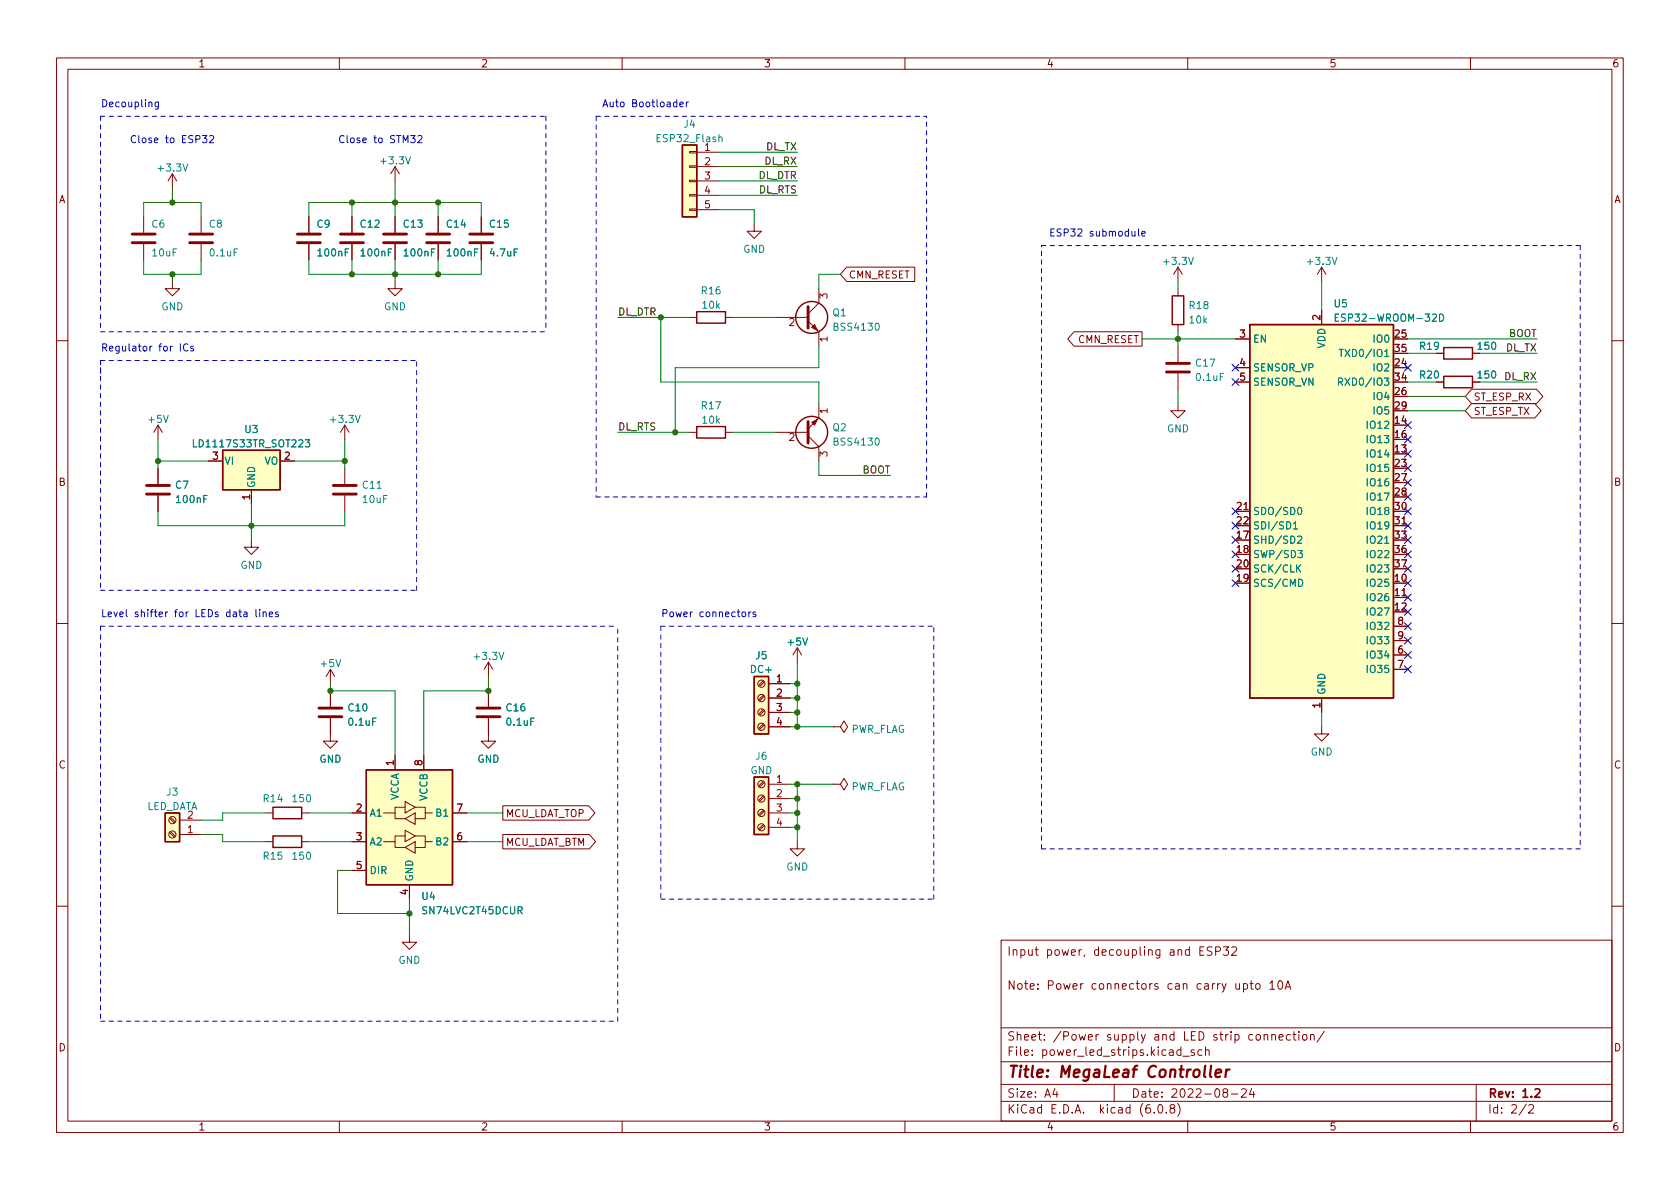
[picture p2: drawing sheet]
<svg xmlns="http://www.w3.org/2000/svg" width="297mm" height="210mm" viewBox="0 0 297 210" stroke-linecap="round" stroke-linejoin="round" font-family="sans-serif">
<g fill="none" stroke="#840000" stroke-width=".18">
<path d="M10 10.2h277v190.1h-277zM12 12.2h273v186.1h-273zM60 10.2v2M110 10.2v2M160 10.2v2M210 10.2v2M260 10.2v2M25.4 38.3v2.8M30.5 30.7l-.8 1.3M30.5 30.7v2.6M30.5 30.7l.7 1.3M35.6 38.3v2.8"/>
<path d="M54.6 38.3v2.8M62.2 38.3v2.8M69.8 29.5l-.7 1.2M69.8 29.5v2.5M69.8 38.3v2.8M69.8 29.5l.8 1.2M77.5 38.3v2.8M85.1 38.3v2.8M121.9 37h1.3v.2h-1.3zM121.9 34.4h1.3v.3h-1.3zM121.9 31.9h1.3v.2h-1.3zM121.9 29.3h1.3v.3h-1.3z"/>
<path d="M121.9 26.8h1.3v.2h-1.3zM123.2 26.9h3.8M123.2 29.5h3.8M123.2 32h3.8M123.2 34.5h3.8M123.2 37.1h3.8M133.3 39.6v1.3h1.3l-1.3 1.3-1.2-1.3h1.2M25.4 43.2v2.8M30.5 49.8v1.2h1.2l-1.2 1.3-1.3-1.3h1.3M35.6 43.2v2.8M54.6 43.2v2.8M62.2 43.2v2.8"/>
<path d="M69.8 49.8v1.2h1.3l-1.3 1.3-1.2-1.3h1.2M69.8 43.2v2.8M77.5 43.2v2.8M85.1 43.2v2.8M121.9 56.1h1.3M128.3 56.1h1.2M137.2 56.1h5.7M142.9 56.8l1.9 1.9v2.5M144.8 51v2.6l-1.9 1.9M149.7 47.2h12v2.6h-12l-1.1-1.3zM189.9 58.7h12v2.5h-12l-1.1-1.3zM208.3 47.2v2.6"/>
<path d="M208.3 51v1.3M208.3 57.4v1.3M208.3 47.2l-.8 1.3M208.3 47.2l.7 1.3M218.4 59.9h2.6M233.7 47.2l-.8 1.3M233.7 47.2v2.6M233.7 54.9v2.5M233.7 47.2l.7 1.3M10 60.2h2M27.9 75.2v2.5M27.9 75.2l-.7 1.2"/>
<path d="M27.9 75.2l.8 1.2M61 75.2l-.8 1.2M61 75.2v2.5M61 75.2l.7 1.2M121.9 76.4h1.3M128.3 76.4h1.2M137.2 76.4h5.7M142.9 77.1l1.9 1.9v2.5M144.8 71.4v2.5l-1.9 1.9M208.3 71.4v1.2h1.2l-1.2 1.3-1.3-1.3h1.3M208.3 61.2v2.8M208.3 66v2.8"/>
<path d="M218.4 67.6h2.6M218.4 65h2.6M254 62.5h1.3M254 67.6h1.3M260.2 68.8h11.5l1.1 1.3-1.1 1.3h-11.5l-1.1-1.3zM260.2 71.4h11.2l1.1 1.2-1.1 1.3h-11.2l-1.1-1.3zM260.3 62.5h1.3M260.3 67.6h1.3M285 60.2h2M27.9 82.8v2.8M27.9 87.6v2.8M36.8 81.5h2.6"/>
<path d="M44.4 95.5v1.3h1.3l-1.3 1.2-1.2-1.2h1.2M44.4 86.6v2.5M49.5 81.5h2.6M61 82.8v2.8M61 87.6v2.8M218.4 90.4h2.6M246.4 93h2.5M10 110.2h2M58.4 118.4l-.7 1.2M58.4 118.4v2.5M58.4 118.4l.8 1.2M86.4 117.1l-.8 1.3"/>
<path d="M86.4 117.1v2.5M86.4 117.1l.7 1.3M141 114.5l-.8 1.3M141 114.5v2.6M141 114.5l.7 1.3M246.4 105.7h2.5M246.4 115.8h2.5M246.4 118.4h2.5M246.4 110.7h2.5M246.4 113.3h2.5M285 110.2h2M58.4 127v4.1h1.3l-1.3 1.2-1.3-1.2h1.3"/>
<path d="M58.4 122.2v2.8M69.8 133.6v2.5M74.9 133.6v2.5M86.4 127v4.1h1.2l-1.2 1.2-1.3-1.2h1.3M86.4 122.2v2.8M135 128l-.9 .8M135 125.5l-.9 .8M135 122.9l-.9 .9M135 120.4l-.9 .8M135 138.2l-.9 .8M135.2 128.2l-.9 .8M135.2 125.6l-.9 .9"/>
<path d="M135.2 123.1l-.9 .8M135.2 120.6l-.9 .8M135.2 138.3l-.9 .9M135.9 120.9h3.8M135.9 123.4h3.8M135.9 126h3.8M135.9 128.5h3.8M135.9 138.7h3.8M147.3 138.7h1.3l.6-1 .7 1-.7 1-.6-1M147.3 138.7h.1M147.3 128.5h1.3l.6-1 .7 1-.7 1-.6-1M147.3 128.5h.1"/>
<path d="M233.7 128.5v1.3h1.2l-1.2 1.3-1.3-1.3h1.3M233.7 123.4v2.6M30 144.7l.8 .8M30 147.2l.8 .9M30.1 144.5l.9 .9M30.1 147.1l.9 .8M31.7 147.6h3.9M31.7 145h3.9M47 143.8h1.3M47 148.8h1.3M53.3 143.8h1.3M53.3 148.8h1.3"/>
<path d="M62.2 143.8h2.6M62.2 148.8h2.6M62.2 153.9h2.6M67.8 143.8h2v1h1.8M67.8 148.8h2v1.1h1.8M71.6 142.7h-1.8v1.1M71.6 141.7l1.8 1-1.8 1.1zM71.6 144.8l1.8-1v2zM71.6 147.8h-1.8v1M71.6 146.8l1.8 1-1.8 1zM71.6 149.9l1.8-1.1v2.1zM72.4 156.5v2.5"/>
<path d="M73.4 142.7h1.8v1.1h1.3M73.4 147.8h1.8v1h1.3M75.2 143.8v1h-1.8M75.2 148.8v1.1h-1.8M80 143.8h2.5M80 148.8h2.5M88.9 147.6h15.3l1.1 1.2-1.1 1.3h-15.3zM88.9 142.5h15.2l1.1 1.3-1.1 1.2h-15.2zM135 145.8l-.9 .8M135 143.3l-.9 .8M135 140.7l-.9 .8M135.2 146l-.9 .8"/>
<path d="M135.2 143.4l-.9 .9M135.2 140.9l-.9 .8M135.9 141.2h3.8M135.9 143.8h3.8M135.9 146.3h3.8M141 148.8v1.3h1.2l-1.2 1.3-1.3-1.3h1.3M10 160.2h2M72.4 165.3v1.3h1.3l-1.3 1.3-1.3-1.3h1.3M177 166.3h108v32h-108zM212.1 168.1h.5M212.9 167.4h-.8v1.5h.8M214.3 167.5l-.6-.1-.2 .2v.4l.6 .3 .2 .3-.3 .3h-.6"/>
<path d="M214.9 168.2l.7-.1 .2-.2-.1-.3-.2-.2h-.6v1.5M216.3 167.4h.9l-.5 .6 .4 .1v.7l-.2 .1h-.4l-.2-.1M217.8 167.6l.6-.2 .2 .2v.3l-.9 1h.9M218.5 173.9l.1 1h.3l.2-.1M219.1 173.9v1M219.9 174l.4-.1 .3 .3v.4l-.2 .3h-.5M219.9 173.9v1.5M221 173.9h.6M221.2 173.4v1.3l.4 .2M222.1 174.1l.2-.2 .4 .2 .1 .5-.2 .3h-.3l-.2-.1zM224.5 173.9l.4-.5v1.5M224.5 174.9h.9"/>
<path d="M226.1 173.6l.2-.2a.81 .81 0 0 1 .6 .7 .81 .81 0 0 1-.3 .8h-.2a.81 .81 0 0 1-.3-1.3zM227.2 174.9l.5-1.5 .5 1.5M227.4 174.5h.7M285 160.2h2M60 198.3v2M110 198.3v2M160 198.3v2M177 194.8h108M177 191.8h108M177 187.8h108M177 181.8h108M186.5 192.5l-.4 1h1"/>
<path d="M186.9 193v1M197 191.8v3M204.1 196.7v.1M204.9 195.4l.2-.1a.81 .81 0 0 1 .6 .7 .81 .81 0 0 1-.3 .8h-.2a.81 .81 0 0 1-.6-.6 .81 .81 0 0 1 .3-.8zM206.2 196.7v.1M207.1 196l-.2-.3v-.2l.2-.2 .5 .1 .1 .2-.1 .2-.6 .2-.1 .3v.4l.2 .1h.5l.1-.3-.1-.4-.2-.1M208.2 195.1a1.72 1.72 0 0 1 0 2.3M208.8 185.7l-.4-.1-.3 .3v.4l.1 .3h.6M208.8 185.1v1.5M209.1 186.8h1.2M210 198.3v2M211.1 185.7l-.3-.1-.2 .2v.3l.5 .1v.4h-.5"/>
<path d="M212.5 185.7l-.4-.1-.3 .3v.4l.1 .3h.6M213.1 185.8l.3-.2 .3 .1 .1 .9M213.1 185.1v1.5M216.5 193.2l-.3-.3 .1-.2 .2-.2 .4 .1 .2 .2-.1 .2-.6 .2-.2 .3 .1 .4 .2 .1h.4l.2-.3-.1-.4-.2-.1M217.7 193.5h1.2M219.5 192.7l.6-.2 .2 .2 .1 .3-1 1h1M221.3 192.5l-.4 1h1M221.6 193v1M223.5 183.1l.2-.2 .4 .1v.9M223.5 182.9v1M224.9 183.1l.2-.2 .3 .1 .1 .9M224.9 182.9v1"/>
<path d="M226.1 183.4l.8-.1-.1-.3-.4-.1-.3 .2 .1 .8h.6M228.1 183l-.4-.1-.3 .3v.4l.2 .3h.5M228.6 182.9h.5M228.8 182.4v1.3l.3 .2M229.6 182.4v.2M229.6 182.9v1M230.4 183.1l.2-.2 .4 .2 .1 .5-.2 .3h-.3l-.2-.1zM231.7 183.1l.2-.2 .4 .1 .1 .9M231.7 182.9v1M234.1 182.4l-1.2 1.9M260 198.3v2M261 191.8v6.5"/>
<path d="M269.9 195.3l-1.3 1.9M270.3 195.5l.6-.2 .2 .2 .1 .3-1 1h1"/>
<circle cx="134.6" cy="123.4" r=".63"/>
<circle cx="134.6" cy="126" r=".63"/>
<circle cx="134.6" cy="120.9" r=".63"/>
<circle cx="134.6" cy="128.5" r=".63"/>
<circle cx="134.6" cy="138.7" r=".63"/>
<circle cx="30.5" cy="147.6" r=".63"/>
<circle cx="30.5" cy="145" r=".63"/>
<circle cx="134.6" cy="146.3" r=".63"/>
<circle cx="134.6" cy="143.8" r=".63"/>
<circle cx="134.6" cy="141.2" r=".63"/>
</g>
<path d="M271.4 192.7l.6-.2 .2 .2 .1 .3-1 1h1" fill="none" stroke="#840000" stroke-width=".3"/>
<path d="M214.1 188.5l-.2 1.7 .3 .3M214.9 189.8l1-.2v-.4l-.2-.1-.6 .1-.2 1 .2 .3 .6-.1M216.8 189.1l-.1 1.4M217.4 189.1l-.4 .1-.2 .3" fill="none" stroke="#840000" stroke-width=".4"/>
<g fill="none" stroke="#840000" stroke-width=".51">
<path d="M23.4 42.9h4M23.4 41.4h4M33.5 42.9h4.1M33.5 41.4h4.1M52.6 42.9h4M52.6 41.4h4M60.2 42.9h4.1M60.2 41.4h4.1M67.8 42.9h4.1M67.8 41.4h4.1M75.4 42.9h4.1M75.4 41.4h4.1"/>
<path d="M83.1 42.9h4M83.1 41.4h4M142.9 54.2v3.8M142.9 74.5v3.9M206.2 65.8h4.1M206.2 64.3h4.1M25.9 87.4h4.1M25.9 85.8h4.1M58.9 87.4h4.1M58.9 85.8h4.1M56.4 126.7h4.1M56.4 125.2h4.1"/>
<path d="M84.3 126.7h4.1M84.3 125.2h4.1"/>
</g>
<g fill="#840000" stroke="#840000" stroke-width=".18">
<path d="M143.5 74.7l1-.5-.5 1z"/>
<path d="M144 57.4l.5 1-1-.5z"/>
</g>
<g fill="none" stroke="#840000" stroke-width=".25">
<path d="M120.6 25.6h2.6v12.7h-2.6zM123.2 55.1h5.1v2h-5.1zM207.3 52.3h2v5.1h-2zM221 57.4h25.4v66h-25.4zM39.4 79.6h10.1v7h-10.1zM123.2 75.4h5.1v2.1h-5.1zM255.3 61.5h5v2h-5zM255.3 66.5h5v2.1h-5zM133.3 119.6h2.6v10.2h-2.6zM64.8 136.1h15.2v20.4h-15.2zM133.3 137.4h2.6v10.2h-2.6zM29.2 143.8h2.5v5h-2.5z"/>
<path d="M48.3 147.8h5v2.1h-5zM48.3 142.7h5v2.1h-5z"/>
<circle cx="143.5" cy="56.1" r="2.82"/>
<circle cx="143.5" cy="76.4" r="2.82"/>
</g>
<g fill="#ffffc2" stroke="#ffffc2" stroke-width=".18">
<path d="M133.3 119.6h2.6v10.2h-2.6z"/>
<path d="M133.3 137.4h2.6v10.2h-2.6z"/>
<path d="M120.6 25.6h2.6v12.7h-2.6z"/>
<path d="M221 57.4h25.4v66h-25.4z"/>
<path d="M64.8 136.1h15.2v20.4h-15.2z"/>
<path d="M29.2 143.8h2.5v5h-2.5z"/>
<path d="M39.4 79.6h10.1v7h-10.1z"/>
</g>
<g fill="none" stroke="#008484" stroke-width=".18">
<path d="M236.1 56.1h.4M236.7 55.5h-.6v1.3h.6M254.5 55.5a.64 .64 0 0 1 .8 .7 .64 .64 0 0 1-.8 .6zM34.2 77.8v1.2h.6M54 77.8h.8l-.5 .4 .4 .2v.5l-.2 .1-.5-.1M236.7 67.5h.6l.1-.2-.1-.3-.6-.1v1.2M236.8 61.8h.7M237 67.5l.4 .6M237.1 61.8v1.3M228.7 92.6l.4-.3v1.2M228.7 93.5h.7M229.4 94.9l.5-.1 .3 .4-.8 .9h.8"/>
<path d="M229.5 97.3h.8l-.5 .5 .4 .1v.6l-.2 .1-.5-.1M229.5 89.8l.2-.1a.68 .68 0 0 1 .5 .7 .68 .68 0 0 1-.5 .6l-.2-.1-.1-.4zM230 99.9l-.8 .7M229.4 100.4l.6 .8M229.6 102.4a.64 .64 0 0 1 .7 .7 .64 .64 0 0 1-.7 .6z"/>
</g>
<g fill="none" stroke="#0000c2" stroke-width=".18">
<path d="M28 18v1.1l-.2 .2h-.3M28 18.1l-.3-.1-.3 .3 .1 .5h.5M106.6 18.9l.4-1.3 .5 1.3M106.7 18.5h.6M121.7 18l-.3 .3M24 24.1a.6 .6 0 0 0-.8 .4 .6 .6 0 0 0 .6 .7l.2-.1M24.5 24v1.1l.2 .1M60.8 24.1a.6 .6 0 0 0-.8 .4 .6 .6 0 0 0 .6 .7l.2-.1M200.1 40.9l.1 .8h.3l.2-.1M200.7 40.9v.8M201.3 40.5v1.1l.2 .1M201.9 41.3l.6-.1-.1-.2-.3-.1-.2 .2v.6h.5"/>
<path d="M31.9 60.8v1.3M33.2 60.9a.6 .6 0 0 0-.8 .4 .6 .6 0 0 0 .6 .8l.2-.2M34.2 61.3l-.3-.1-.2 .2 .1 .2 .4 .1v.3h-.5M43.1 108.3h.5l.1 .8M43.7 108.5l-.4 .1-.2 .2 .2 .3 .4-.1M45.3 107.8v1.1l.1 .2M45.9 107.8v.1M45.9 108.2v.9M46.5 108.3l.2-.1 .3 .1 .1 .8M46.5 108.2v.9M47.6 108.6l.6-.1v-.2l-.4-.1-.2 .2 .1 .6h.5M49.2 108.3l-.3-.1-.2 .2 .1 .2 .4 .1v.3h-.5"/>
<path d="M131.2 108.3l.2-.1 .4 .1 .1 .5-.2 .2-.3 .1-.2-.2zM132.4 108.2v.9M132.8 108.2l-.4 .3M133.6 108.3l-.3-.1-.2 .2 .1 .2 .4 .1v.3h-.5"/>
</g>
<g fill="none" stroke="#0000c2" stroke-width=".18" stroke-dasharray=".8 .8">
<path d="M17.8 20.6h78.7M17.8 20.6v38.1M96.5 20.6v38.1M105.4 20.6h58.4M105.4 20.6v67.3M17.8 58.7h78.7M184.1 43.4h95.3M279.4 43.4v106.7M17.8 63.7h55.9M17.8 65v39.4M17.8 63.7v2.6M105.4 87.9h58.4"/>
<path d="M163.8 87.9v-67.3M17.8 110.7v69.9M17.8 110.7h91.4M17.8 104.4h55.9M73.7 104.4v-40.7M116.8 110.7h48.3M116.8 110.7v48.3M184.1 110.7v-67.3M116.8 159h48.3M165.1 159v-48.3M184.1 150.1v-39.4M279.4 150.1h-95.3"/>
<path d="M17.8 180.6h91.4M109.2 180.6v-69.9"/>
</g>
<g fill="none" stroke="#008400" stroke-width=".18">
<path d="M25.4 38.3v-2.5h10.2v2.5M30.5 33.3v2.5M54.6 38.3v-2.5h30.5v2.5M62.2 35.8v2.5M69.8 32v6.3M77.5 35.8v2.5M127 37.1h6.3v2.5M127 34.5h14M127 32h14M127 29.5h14M127 26.9h14M25.4 46v2.5h10.2v-2.5"/>
<path d="M30.5 48.5v1.3M54.6 46v2.5h30.5v-2.5M62.2 46v2.5M69.8 46v3.8M77.5 46v2.5M109.2 56.1h12.7M116.8 56.1v11.5h28v3.8M129.5 56.1h7.7M148.6 48.5h-3.8v2.5M201.9 59.9h16.5M208.3 49.8v1.2M208.3 58.7v2.5"/>
<path d="M233.7 49.8v5.1M248.9 59.9h22.9M27.9 77.7v5.1M61 77.7v5.1M109.2 76.4h12.7M129.5 76.4h7.7M144.8 61.2v3.8h-25.4v11.4M208.3 68.8v2.6M248.9 62.5h5.1M248.9 72.6h10.2M248.9 67.6h5.1M248.9 70.1h10.2"/>
<path d="M261.6 62.5h10.2M261.6 67.6h10.2M27.9 90.4v2.6h33.1v-2.6M27.9 81.5h8.9M44.4 89.1v6.4M52.1 81.5h8.9M144.8 81.5v2.6h12.7M86.4 119.6v2.6h-11.5v11.4M141 117.1v11.4M58.4 120.9v1.3h11.4v11.4M139.7 128.5h7.6M139.7 138.7h7.6"/>
<path d="M139.7 123.4h1.3M139.7 126h1.3M139.7 120.9h1.3M141 138.7v10.1M233.7 126v2.5M35.6 147.6h3.8v1.2h7.6M47 143.8h-7.6v1.2h-3.8M54.6 148.8h7.6M54.6 143.8h7.6M62.2 153.9h-2.5v7.6h12.7M72.4 159v6.3M82.5 148.8h6.4"/>
<path d="M82.5 143.8h6.4M139.7 143.8h1.3M139.7 146.3h1.3M139.7 141.2h1.3"/>
</g>
<g fill="none" stroke="#000084" stroke-width=".18">
<path d="M217.8 66.9l1.2 1.3M217.8 64.4l1.2 1.2M219 66.9l-1.2 1.3M219 64.4l-1.2 1.2M248.3 79.6l1.2 1.3M248.3 74.6l1.2 1.2M248.3 64.4l1.2 1.2M248.3 77.1l1.2 1.2M249.5 79.6l-1.2 1.3M249.5 74.6l-1.2 1.2M249.5 64.4l-1.2 1.2M249.5 77.1l-1.2 1.2"/>
<path d="M217.8 97.4l1.2 1.2M217.8 100l1.2 1.2M217.8 89.8l1.2 1.2M217.8 94.9l1.2 1.2M217.8 92.3l1.2 1.3M219 97.4l-1.2 1.2M219 100l-1.2 1.2M219 89.8l-1.2 1.2M219 94.9l-1.2 1.2M219 92.3l-1.2 1.3M248.3 87.3l1.2 1.2M248.3 84.7l1.2 1.2"/>
<path d="M248.3 82.2l1.2 1.2M248.3 97.4l1.2 1.2M248.3 100l1.2 1.2M248.3 89.8l1.2 1.2M248.3 92.3l1.2 1.3M248.3 94.9l1.2 1.2M249.5 87.3l-1.2 1.2M249.5 84.7l-1.2 1.2M249.5 82.2l-1.2 1.2M249.5 97.4l-1.2 1.2M249.5 100l-1.2 1.2M249.5 89.8l-1.2 1.2"/>
<path d="M249.5 92.3l-1.2 1.3M249.5 94.9l-1.2 1.2M217.8 102.5l1.2 1.2M219 102.5l-1.2 1.2M248.3 107.6l1.2 1.2M248.3 105l1.2 1.3M248.3 102.5l1.2 1.2M248.3 110.1l1.2 1.2M248.3 112.7l1.2 1.2M248.3 115.2l1.2 1.2M248.3 117.7l1.2 1.3M249.5 107.6l-1.2 1.2"/>
<path d="M249.5 105l-1.2 1.3M249.5 102.5l-1.2 1.2M249.5 110.1l-1.2 1.2M249.5 112.7l-1.2 1.2M249.5 115.2l-1.2 1.2M249.5 117.7l-1.2 1.3"/>
</g>
<g fill="#008400" stroke="#008400" stroke-width=".18">
<circle cx="58.4" cy="122.2" r=".46"/>
<circle cx="86.4" cy="122.2" r=".46"/>
<circle cx="61" cy="81.5" r=".46"/>
<circle cx="27.9" cy="81.5" r=".46"/>
<circle cx="44.4" cy="93" r=".46"/>
<circle cx="141" cy="123.4" r=".46"/>
<circle cx="141" cy="126" r=".46"/>
<circle cx="208.3" cy="59.9" r=".46"/>
<circle cx="116.8" cy="56.1" r=".46"/>
<circle cx="77.5" cy="35.8" r=".46"/>
<circle cx="119.4" cy="76.4" r=".46"/>
<circle cx="69.8" cy="48.5" r=".46"/>
<circle cx="77.5" cy="48.5" r=".46"/>
<circle cx="30.5" cy="48.5" r=".46"/>
<circle cx="62.2" cy="48.5" r=".46"/>
<circle cx="141" cy="143.8" r=".46"/>
<circle cx="141" cy="141.2" r=".46"/>
<circle cx="141" cy="146.3" r=".46"/>
<circle cx="141" cy="138.7" r=".46"/>
<circle cx="141" cy="128.5" r=".46"/>
<circle cx="141" cy="120.9" r=".46"/>
<circle cx="62.2" cy="35.8" r=".46"/>
<circle cx="69.8" cy="35.8" r=".46"/>
<circle cx="30.5" cy="35.8" r=".46"/>
<circle cx="72.4" cy="161.5" r=".46"/>
</g>
<text font-size="2.8" fill="#840000" x="178" y="190.6">Title: MegaLeaf Controller</text>
<g font-size="2.1" fill="#840000">
<text x="178" y="169">Input power, decoupling and ESP32</text>
<text x="178" y="175">Note: Power connectors can carry upto 10A</text>
<text x="178" y="184">Sheet: /Power supply and LED strip connection/</text>
<text x="178" y="186.7">File: power_led_strips.kicad_sch</text>
<text x="178" y="196.9">KiCad E.D.A. kicad (6.0.8)</text>
<text x="178" y="194.1">Size: A4</text>
<text x="200" y="194.1">Date: 2022-08-24</text>
<text x="263" y="194.1">Rev: 1.2</text>
<text x="263" y="196.9">Id: 2/2</text>
</g>
<g font-size="1.8" fill="#840000">
<text x="35" y="11.9">1</text>
<text x="85" y="11.9">2</text>
<text x="135" y="11.9">3</text>
<text x="185" y="11.9">4</text>
<text x="235" y="11.9">5</text>
<text x="285" y="11.9">6</text>
<text x="124.6" y="26.7">1</text>
<text x="124.6" y="29.2">2</text>
<text x="10.3" y="35.9">A</text>
<text x="124.6" y="31.7">3</text>
<text x="124.6" y="34.3">4</text>
<text x="285.3" y="35.9">A</text>
<text x="124.6" y="36.8">5</text>
<text x="146.3" y="52.8" transform="rotate(-90 146.3 52.8)">3</text>
<text x="150" y="49.2">CMN_RESET</text>
<text x="139.5" y="57.7">2</text>
<text x="219.2" y="59.7">3</text>
<text x="233.4" y="56.6" transform="rotate(-90 233.4 56.6)">2</text>
<text x="246.7" y="59.7">25</text>
<text x="146.3" y="60.4" transform="rotate(-90 146.3 60.4)">1</text>
<text x="190.5" y="60.7">CMN_RESET</text>
<text x="219.2" y="64.8">4</text>
<text x="246.7" y="64.8">24</text>
<text x="246.7" y="62.2">35</text>
<text x="219.2" y="67.3">5</text>
<text x="246.7" y="69.8">26</text>
<text x="246.7" y="67.3">34</text>
<text x="260.5" y="70.8">ST_ESP_RX</text>
<text x="139.5" y="78">2</text>
<text x="146.3" y="73.1" transform="rotate(-90 146.3 73.1)">1</text>
<text x="246.7" y="74.9">14</text>
<text x="246.7" y="77.5">16</text>
<text x="246.7" y="72.4">29</text>
<text x="260.5" y="73.4">ST_ESP_TX</text>
<text x="37.6" y="81.3">3</text>
<text x="50.3" y="81.3">2</text>
<text x="146.3" y="80.8" transform="rotate(-90 146.3 80.8)">3</text>
<text x="246.7" y="80">13</text>
<text x="246.7" y="82.5">23</text>
<text x="10.3" y="85.9">B</text>
<text x="44.2" y="88.4" transform="rotate(-90 44.2 88.4)">1</text>
<text x="246.7" y="85.1">27</text>
<text x="246.7" y="87.6">28</text>
<text x="285.3" y="85.9">B</text>
<text x="218.7" y="95.2">17</text>
<text x="218.7" y="90.2">21</text>
<text x="218.7" y="92.7">22</text>
<text x="246.7" y="90.2">30</text>
<text x="246.7" y="92.7">31</text>
<text x="246.7" y="95.2">33</text>
<text x="218.7" y="97.8">18</text>
<text x="218.7" y="100.3">20</text>
<text x="246.7" y="97.8">36</text>
<text x="246.7" y="100.3">37</text>
<text x="218.7" y="102.9">19</text>
<text x="246.7" y="102.9">10</text>
<text x="246.7" y="105.4">11</text>
<text x="246.7" y="107.9">12</text>
<text x="247.2" y="110.5">8</text>
<text x="247.2" y="113">9</text>
<text x="247.2" y="115.6">6</text>
<text x="247.2" y="118.1">7</text>
<text x="137.3" y="120.6">1</text>
<text x="137.3" y="123.2">2</text>
<text x="137.3" y="125.7">3</text>
<text x="233.4" y="125.2" transform="rotate(-90 233.4 125.2)">1</text>
<text x="137.3" y="128.3">4</text>
<text x="10.3" y="135.9">C</text>
<text x="69.6" y="135.4" transform="rotate(-90 69.6 135.4)">1</text>
<text x="74.7" y="135.4" transform="rotate(-90 74.7 135.4)">8</text>
<text x="285.3" y="135.9">C</text>
<text x="63" y="143.5">2</text>
<text x="80.8" y="143.5">7</text>
<text x="137.3" y="138.4">1</text>
<text x="137.3" y="141">2</text>
<text x="137.3" y="143.5">3</text>
<text x="33.2" y="147.3">1</text>
<text x="33.2" y="144.8">2</text>
<text x="63" y="148.6">3</text>
<text x="80.8" y="148.6">6</text>
<text x="89.4" y="149.6">MCU_LDAT_BTM</text>
<text x="89.4" y="144.5">MCU_LDAT_TOP</text>
<text x="137.3" y="146">4</text>
<text x="63" y="153.7">5</text>
<text x="72.1" y="158.2" transform="rotate(-90 72.1 158.2)">4</text>
<text x="10.3" y="185.9">D</text>
<text x="285.3" y="185.9">D</text>
<text x="35" y="199.9">1</text>
<text x="85" y="199.9">2</text>
<text x="135" y="199.9">3</text>
<text x="185" y="199.9">4</text>
<text x="235" y="199.9">5</text>
<text x="285" y="199.9">6</text>
</g>
<g font-size="1.8" fill="#0000c2">
<text x="17.8" y="18.9">Decoupling</text>
<text x="108.1" y="18.9">Auto Bootloader</text>
<text x="25.1" y="25.3">Close to ESP32</text>
<text x="61.8" y="25.3">Close to STM32</text>
<text x="185.4" y="41.8">ESP32 submodule</text>
<text x="17.8" y="62.1">Regulator for ICs</text>
<text x="17.8" y="109.1">Level shifter for LEDs data lines</text>
<text x="116.8" y="109.1">Power connectors</text>
</g>
<g font-size="1.8" fill="#008484">
<text x="120.9" y="22.6">J4</text>
<text x="67.5" y="29.1">+3.3V</text>
<text x="116.4" y="25.1">ESP32_Flash</text>
<text x="28.1" y="30.3">+3.3V</text>
<text x="26.9" y="40.3">C6</text>
<text x="37" y="40.3">C8</text>
<text x="56.1" y="40.3">C9</text>
<text x="63.8" y="40.3">C12</text>
<text x="71.4" y="40.3">C13</text>
<text x="79" y="40.3">C14</text>
<text x="86.7" y="40.3">C15</text>
<text x="27" y="45.3">10uF</text>
<text x="37.2" y="45.3">0.1uF</text>
<text x="56.3" y="45.3">100nF</text>
<text x="64" y="45.3">100nF</text>
<text x="71.6" y="45.3">100nF</text>
<text x="79.2" y="45.3">100nF</text>
<text x="86.8" y="45.3">4.7uF</text>
<text x="131.4" y="44.7">GND</text>
<text x="205.9" y="46.8">+3.3V</text>
<text x="231.3" y="46.8">+3.3V</text>
<text x="124.1" y="52">R16</text>
<text x="28.5" y="54.9">GND</text>
<text x="67.9" y="54.9">GND</text>
<text x="124.3" y="54.6">10k</text>
<text x="147.3" y="55.9">Q1</text>
<text x="147.6" y="58.5">BSS4130</text>
<text x="210.4" y="54.7">R18</text>
<text x="210.4" y="57.2">10k</text>
<text x="235.9" y="54.3">U5</text>
<text x="237.1" y="56.9">ESP32-WROOM-32D</text>
<text x="211.5" y="64.8">C17</text>
<text x="221.5" y="60.6">EN</text>
<text x="221.5" y="65.7">SENSOR_VP</text>
<text x="234.3" y="61.6" transform="rotate(-90 234.3 61.6)">VDD</text>
<text x="238" y="63.1">TXD0/IO1</text>
<text x="243" y="65.7">IO2</text>
<text x="243" y="60.6">IO0</text>
<text x="251.1" y="61.8">R19</text>
<text x="261.4" y="61.8">150</text>
<text x="211.6" y="67.4">0.1uF</text>
<text x="221.5" y="68.2">SENSOR_VN</text>
<text x="237.8" y="68.2">RXD0/IO3</text>
<text x="243" y="70.7">IO4</text>
<text x="251.1" y="66.9">R20</text>
<text x="261.4" y="66.9">150</text>
<text x="26.3" y="74.8">+5V</text>
<text x="43.3" y="76.6">U3</text>
<text x="58.6" y="74.8">+3.3V</text>
<text x="124.1" y="72.4">R17</text>
<text x="124.3" y="74.9">10k</text>
<text x="147.3" y="76.2">Q2</text>
<text x="206.3" y="76.4">GND</text>
<text x="242" y="75.8">IO12</text>
<text x="243" y="73.3">IO5</text>
<text x="34.8" y="79.1">LD1117S33TR_SOT223</text>
<text x="39.6" y="82.2">VI</text>
<text x="46.7" y="82.2">VO</text>
<text x="147.6" y="78.8">BSS4130</text>
<text x="242" y="80.9">IO14</text>
<text x="242" y="78.4">IO13</text>
<text x="242" y="83.4">IO15</text>
<text x="31" y="86.4">C7</text>
<text x="31.3" y="88.9">100nF</text>
<text x="45.1" y="86.4" transform="rotate(-90 45.1 86.4)">GND</text>
<text x="64.2" y="86.4">C11</text>
<text x="64.2" y="88.9">10uF</text>
<text x="242" y="86">IO16</text>
<text x="242" y="88.5">IO17</text>
<text x="221.5" y="91.1">SDO/SD0</text>
<text x="221.5" y="93.6">SDI/SD1</text>
<text x="242" y="91.1">IO18</text>
<text x="242" y="93.6">IO19</text>
<text x="42.5" y="100.6">GND</text>
<text x="221.5" y="96.1">SHD/SD2</text>
<text x="221.5" y="98.7">SWP/SD3</text>
<text x="221.5" y="101.2">SCK/CLK</text>
<text x="242" y="96.1">IO21</text>
<text x="242" y="98.7">IO22</text>
<text x="242" y="101.2">IO23</text>
<text x="221.5" y="103.8">SCS/CMD</text>
<text x="242" y="103.8">IO25</text>
<text x="242" y="106.3">IO26</text>
<text x="242" y="108.8">IO27</text>
<text x="242" y="111.4">IO32</text>
<text x="242" y="113.9">IO33</text>
<text x="56.8" y="118">+5V</text>
<text x="84" y="116.7">+3.3V</text>
<text x="132.8" y="119">DC+</text>
<text x="133.6" y="116.6">J5</text>
<text x="139.4" y="114.1">+5V</text>
<text x="242" y="116.5">IO34</text>
<text x="242" y="119">IO35</text>
<text x="61.6" y="125.8">C10</text>
<text x="89.6" y="125.8">C16</text>
<text x="234.3" y="122.9" transform="rotate(-90 234.3 122.9)">GND</text>
<text x="61.7" y="128.3">0.1uF</text>
<text x="89.7" y="128.3">0.1uF</text>
<text x="150.3" y="129.6">PWR_FLAG</text>
<text x="56.5" y="134.9">GND</text>
<text x="84.4" y="134.9">GND</text>
<text x="132.7" y="136.9">GND</text>
<text x="133.6" y="134.3">J6</text>
<text x="231.7" y="133.6">GND</text>
<text x="25.8" y="143.2">LED_DATA</text>
<text x="29.5" y="140.7">J3</text>
<text x="46.6" y="141.9">R14</text>
<text x="51.9" y="141.9">150</text>
<text x="70.5" y="141.7" transform="rotate(-90 70.5 141.7)">VCCA</text>
<text x="75.6" y="141.7" transform="rotate(-90 75.6 141.7)">VCCB</text>
<text x="150.3" y="139.7">PWR_FLAG</text>
<text x="65.3" y="144.4">A1</text>
<text x="65.3" y="149.5">A2</text>
<text x="77.2" y="149.5">B2</text>
<text x="77.2" y="144.4">B1</text>
<text x="46.6" y="152">R15</text>
<text x="51.9" y="152">150</text>
<text x="65.3" y="154.6">DIR</text>
<text x="73" y="156" transform="rotate(-90 73 156)">GND</text>
<text x="139" y="153.9">GND</text>
<text x="74.6" y="159.1">U4</text>
<text x="75" y="161.7">SN74LVC2T45DCUR</text>
<text x="70.4" y="170.4">GND</text>
</g>
<g font-size="1.8">
<text x="135.2" y="29.1">DL_RX</text>
<text x="135.4" y="26.6">DL_TX</text>
<text x="134" y="31.6">DL_DTR</text>
<text x="134.1" y="34.2">DL_RTS</text>
<text x="109.2" y="55.8">DL_DTR</text>
<text x="266.7" y="59.6">BOOT</text>
<text x="266.2" y="62.1">DL_TX</text>
<text x="266" y="67.2">DL_RX</text>
<text x="109.2" y="76.1">DL_RTS</text>
<text x="152.4" y="83.7">BOOT</text>
</g>
</svg>
